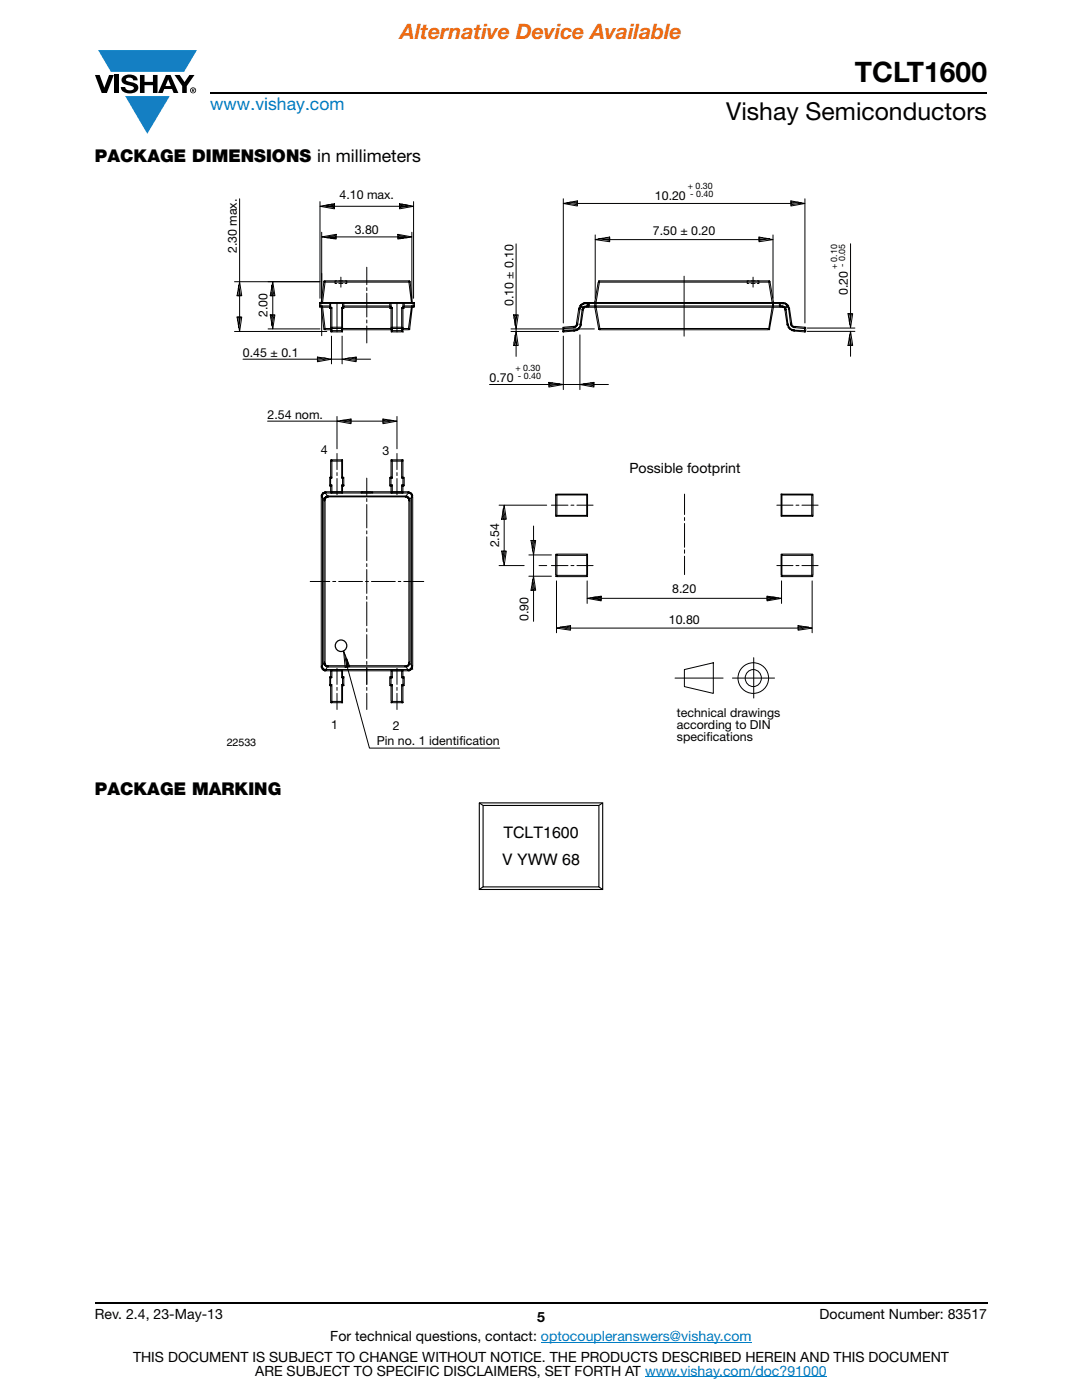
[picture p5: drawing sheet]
<svg xmlns="http://www.w3.org/2000/svg" width="216mm" height="279mm" viewBox="0 0 216 279" stroke-linecap="round" stroke-linejoin="round" font-family="sans-serif">
<g fill="#147fc3">
<path d="M19.6 10h19.7l-2.6 4.3h-1.1h-13.5z"/>
<path d="M25 19.2h8.9l-4.5 7.5z"/>
</g>
<g fill="#000">
<path d="M18.9 15h1l.9 2.5 1-2.5h.9l-1.4 3.6h-1zM22.9 15h.9v3.6h-.9zM24.6 15.3a2.1 2.1 0 0 1 2.8 .3l.1 .4h-.9a.79 .79 0 0 0-.7-.5 .79 .79 0 0 0-.8 .4l.3 .3 1 .2a1.08 1.08 0 0 1 1.2 1 1.08 1.08 0 0 1-1.1 1.2 1.73 1.73 0 0 1-2.4-1.2h.9a.96 .96 0 0 0 .8 .6 .96 .96 0 0 0 .9-.4 1.31 1.31 0 0 0-1.2-.6 1.03 1.03 0 0 1-1.1-.6 1.03 1.03 0 0 1 .2-1.1zM27.9 15h.9v1.3h1.7v-1.3h.9v3.6h-.9v-1.6h-1.7v1.6h-.9zM34.8 15h1.1l.9 1.4 1-1.4h1l-1.5 2.2v1.4h-.9v-1.4z"/>
<path d="M33.6 15.9l.5 1.3h-1.1zM33.1 15l-1.6 3.6h1l.3-.8h1.5l.3 .8h1l-1.6-3.6z"/>
<path d="M38.4 17.8h.2v.2h-.2zM38.3 17.7v.7h.1v-.3l.4 .3-.2-.3 .2-.2-.1-.2z"/>
<path d="M38.1 18a.46 .46 0 0 1 .9 0 .46 .46 0 0 1-.9 0zM37.9 18a.6 .6 0 0 0 1.2 0 .6 .6 0 0 0-1.2 0z"/>
</g>
<path d="M42 18.6h155M18.9 260h178.1" fill="none" stroke="#000" stroke-width=".36"/>
<path d="M107.9 267.9h42.1M128.7 274.8h36.3" fill="none" stroke="#007ec4" stroke-width=".2"/>
<path d="M45.2 36.2h125.5v113.2h-125.5z" fill="#fff"/>
<g fill="none" stroke="#000" stroke-width=".2">
<path d="M47.8 39.7v16.5M112.4 39.7v24.8M160.6 39.7v24.8M47.4 58.3l.2 .7h.2l-.2-1.4v-.7l.4 2.1M47.8 56.2l.4 2.8h-.9zM47.8 59v4.3M54.1 58.3l.1 .7h.2l-.2-1.4 .1-.7 .4 2.1M54.4 56.2l.5 2.8h-1zM54.4 59v3.8M63.8 41.2l2.9-.5v1zM63.8 40.2v19.3M63.8 56.2h-17"/>
<path d="M64.2 47.3l2.9-.5v.9zM64.2 46.3v14.2M64.6 56.1h.2v.2h-.2zM64.6 56.3h.3l-.5 4.1-.3-.1zM64.6 56.1h.3M64.6 56.1h.2l.1 .1zM64.9 56.1h16.7v.2h-16.7zM66.1 40.7l.6 .1v.3l-1.1-.3-.6 .2 1.7 .3v.1l-2.3-.3M66.7 41.2h13M67.1 46.9l-2.3 .5h.6l1.7-.2v.2l-1.1 .1h1.1M67.1 47.3h12.3M67.2 56.1h-.4v.5h.4"/>
<path d="M68 55.3v2M68.8 56.1h.4v.5h-.4M73.2 53.3v3.5M73.2 57.4v.6M73.2 58.5v4.8M79.4 46.9l2.3 .5h-.6l-1.7-.2v.2l1.1 .1h-1.1M79.4 46.8l2.8 .5-2.8 .4zM79.7 40.7l2.8 .5-2.8 .5zM80.3 40.7l-.6 .1v.3l1.1-.3 .6 .2-1.7 .3v.1l2.3-.3M81.6 56.1h.2v.2M81.6 56.3h.2l.5 4-.2 .1zM81.7 56.1l.1 .1v.1z"/>
<path d="M81.7 56.1h.1l-.2 .1zM82.2 46.3v13.2M82.5 40.2v19.3M103 48.7v14M112.4 40.6l2.8-.5v1zM114.5 40.3l.7 .1v.2l-1.4-.2-.7 .1 2.1 .4M115.2 40.6h42.6M118.8 47.8l2.9-.5v.9zM118.8 46.9v12.6M119.4 56.3h.2l-.7 4.1-.2-.1zM119.4 56.1h.1M119.4 56.1h.2l-.1 .1"/>
<path d="M119.4 56.1l.1 .1M119.4 56.1h.2M119.4 56.1v.2M119.5 56.1l-.1 .2zM119.6 56.1h33.8v.2h-33.8zM120.9 47.4l.8 .2v.2l-1.5-.2h-.8l2.3 .4M121.7 47.8h29.7M136.5 55.1v12M149.4 56.1h-.3v.5h.3M150.3 55.3v2M151.1 56.1h.3v.5h-.3M151.4 47.3l2.8 .5-2.8 .4z"/>
<path d="M152.1 47.4l-.7 .2v.2l1.4-.2h.8l-2.2 .4M153.4 56.1h.2M153.4 56.3h.3l.6 4-.2 .1zM153.5 56.1l.1 .1v.1zM153.5 56.1h.2l-.3 .1zM153.6 56.1v.2M154.2 46.9v12.6M157.8 40.1l2.8 .5-2.8 .5zM158.5 40.3l-.7 .1v.2l1.4-.2 .7 .1-2.1 .4M169.7 48.7v14M46.8 66.2h18.4M47.3 63.3h.9l-.4 2.9z"/>
<path d="M48 63.3l-.4 2.1v-.7l.2-1.4h-.2l-.2 .7M48.5 71.7h14.8M53.5 65.6h10.3M53.9 62.8h1l-.5 2.8zM54.7 62.8l-.4 2.2-.1-.8 .2-1.4h-.2l-.1 .7M63.3 71.3l2.8 .4-2.8 .5zM63.8 60.4v.1zM63.8 60.4h.1M63.8 61.1l.1 .2zM63.8 61.1h.2l-.1 .2zM63.8 60.6h.2v.5h-.2zM64 60.4h18.4v.1h-18.4z"/>
<path d="M64 61.1h1.8v.2h-1.8zM64 71.3l-.7 .1v.3l1.4-.3 .8 .2-2.2 .3M64.1 61.1h.3l-.3 .1zM64.1 61.3l.3-.1 .5 4.4h-.3zM64.1 60.5h.3zM64.2 61.1h.1M64.2 61.1v5.9M64.6 65.7l.3-.1-.1 .2zM64.6 65.6h.2v.2zM64.9 65.6h1.1v.2h-1.1zM65.8 60.5h.2v.8h-.2zM65.8 60.4h.2"/>
<path d="M65.8 61.6h.2M65.8 61.4l.1-.1v.3zM65.8 60.4l.2 .1zM65.8 61.5l.2 .1zM65.9 61.1v.2zM66 61.6h.2v4.4h-.2zM66 61.5l.1-.2 .1 .1zM66 66.2h.2zM66 65.4l.1-.1v.3zM66 61.3v.3v-.3M66.1 66v.2h-.1zM66.1 65.6v.2z"/>
<path d="M66.1 71.7h2.2M66.1 67.1v5.5M66.2 66h2v.2h-2zM66.2 65.3h2v.3h-2zM67.2 60.4v5.8M68.2 65.6l.1 .2zM68.2 61.6h.1v4.4h-.1zM68.2 61.4l.1-.1v.2zM68.2 61.4l.1-.1v.3zM68.3 66.2h.1M68.3 65.3v.3zM68.3 67.1v5.5"/>
<path d="M68.3 71.7l2.8-.4v.9zM68.3 65.6h9.7v.2h-9.7zM68.3 65.3v.3M68.3 60.6h.3v.7h-.3zM68.3 61.3v.3v-.3M68.4 61.1l.1 .2-.2-.2zM68.4 60.4l.2 .1h-.3zM68.4 60.4h.2M68.5 61.5l.1 .1zM68.5 61.6h.1M68.6 61.1h9.2v.2h-9.2zM70.4 71.3l.7 .1v.3l-1.4-.3-.8 .2 2.2 .3"/>
<path d="M71.1 71.7h2.9M73.2 63.9v.6M73.2 65v3.4M77.8 60.5h.2v.8h-.2zM77.8 61.5l.1 .1zM77.8 61.6h.1M77.9 60.4l.1 .1h-.2zM77.9 60.4h.1M77.9 61.1v.2zM78 61.1v.1M78 61.6h.3v4.4h-.3zM78 61.6v-.3v.3"/>
<path d="M78 61.4l.2-.1 .1 .2zM78 66.2h.2zM78 65.3h.2v.3h-.2zM78.1 66.2h.1M78.2 65.6v.2zM78.2 61.3l.1 .3zM78.3 65.6v.1M78.3 66h1.8v.2h-1.8zM78.3 65.3h1.8v.3h-1.8zM78.3 61.4v.2M79.2 60.4v5.8M80.1 61.4l.2-.1v.3h-.2z"/>
<path d="M80.1 65.6h.2v.2zM80.1 61.4l.2-.1 .1 .2zM80.1 61.6h.3v4.4h-.3zM80.3 66.2h.1M80.3 66.2h.1zM80.3 65.3l.1 .3zM80.4 60.4h.2M80.4 60.4l.3 .1zM80.4 60.6h.3v.7h-.3zM80.4 61.3v.3v-.3M80.4 61.1l.1 .2zM80.4 65.6h1.1v.2h-1.1z"/>
<path d="M80.4 65.3v.3M80.5 61.6h.1M80.5 61.5h.2zM80.7 61.1h1.7v.2h-1.7zM81.5 65.6l.3 .1-.2 .1zM81.7 65.6v.2zM82.1 60.5h.3zM82.1 61.2l.2 .1-.5 4.3h-.3zM82.1 61.1h.2M82.1 61.1l.3 .1zM82.4 60.4h.3M82.4 60.4l.3 .1z"/>
<path d="M82.4 61.1l.3 .1-.2 .1zM82.4 60.6h.3v.5h-.3zM82.5 60.4h.2v.1h-.2zM82.5 61.1h.2l-.2 .2zM97.7 76.7h11.8M102 65.6h16.6M102 66.2h9.5M102.5 62.8h.9l-.4 2.8zM102.6 68.3l.1 .7h.3l-.3-1.5 .1-.7 .4 2.2M103 66.2l.4 2.8h-.9zM103 65.6v.6M103 69v2.1"/>
<path d="M103.2 62.8l-.4 2.2-.1-.8 .3-1.4h-.3l-.1 .7M109.5 76.3l2.9 .4-2.9 .5zM110.3 76.4l-.8 .2v.1l1.5-.1h.7l-2.2 .4M112.3 65.3l.1 .1zM112.3 66.2h.2zM112.3 65.6h.2v.4h-.2zM112.4 66l-.1 .2zM112.4 66v.2M112.4 67.1v10.7M112.4 76.7h3.3M112.5 66l1.9-.1v.2l-1.9 .1zM112.5 65.3l1.9-.2v.3l-1.9 .2z"/>
<path d="M114.5 65.9l.2 .2h-.2zM114.5 65.1v.3zM114.5 65.8l.1 .3-.2-.1zM114.5 65.1l-.1 .3zM114.5 65.1v.3M114.5 65.9v.2M114.6 65.1l.1 .3-.1-.3M114.7 65.8l.1 .3zM114.8 65.2l.1 .1zM114.8 65.1l.1 .1-.1-.1M114.9 65.9v.1zM114.9 65.7l.2 .3z"/>
<path d="M114.9 65.1h.1zM114.9 64.9l.2 .2zM115 64.6l.2-.1 .1 .2zM115 64.6l.3 .1-.2 .1zM115 64.7l.3 .1zM115.1 64.6h.2M115.1 64.9l.1 .1zM115.2 65.8l.1 .1zM115.2 65.6h.1l.1 .2zM115.5 61.7h.2l-.2 .1zM115.5 61.7l.2 .1-.4 2.7h-.3zM115.5 65.6v.1z"/>
<path d="M115.5 65.4l.1 .2zM115.5 61.7l.1-.1 .1 .1zM115.5 61.5l.3 .1zM115.5 61.3l.2 .1zM115.5 61.7h.2M115.6 61.2l.2 .1zM115.6 65.4h.1M115.6 65.1l.2 .2zM115.7 61.1h.1zM115.7 64.7l.2-.1 .1 .2zM115.7 64.7l.3 .2zM115.7 61h.2l-.1 .1z"/>
<path d="M115.7 64.9l.3 .1zM115.7 66.8v11M115.7 76.7l2.8-.4v.9zM115.8 60.9l.2 .2zM115.8 64.9h.2M115.8 65.1h.1zM115.9 60.8l.1 .1zM116 60.7l.1 .2zM116 61.1l.4 .2-.2 .2-.3-.3zM116.1 60.7h.1M116.1 61.7l.3 .1-.2 .1zM116.1 61.7h.2"/>
<path d="M116.1 61.9h.3l-.4 2.8-.2-.1zM116.2 60.6l.2 .1-.1 .1zM116.2 61.7h.3zM116.2 61.5l.2 .1zM116.3 61.7l.1 .1-.1-.1h-.2h.3M116.4 60.6h.1M116.4 61.5l-.1 .1 .3-.1-.1-.1-.1 .2M116.4 61.2l.2 .1zM116.4 61.3l.2 .2zM116.5 60.5l.1-.1v.2zM116.6 60.4l.1 .1zM116.6 61.4v-.3v.3"/>
<path d="M116.6 61.1h.1v.1zM116.8 60.4v.2zM116.8 61.1l.1 .2zM116.9 60.4l.1 .2zM116.9 61.1l.1 .2zM117 60.4l.1 .2zM117 61.1v.2zM117.1 60.4h1.6v.2h-1.6zM117.1 61.1h1.6v.2h-1.6zM117.1 60.4v.2M117.1 61.1v.1M117.2 60.8l.3-.1 .1 .4h-.4z"/>
<path d="M117.2 61.1l.3 .1-.2 .1zM117.2 60.4l.3 .1zM117.2 60.6h.3v.5h-.3zM117.2 60.4h.3M117.6 60.8h-.4v.3h.3M117.8 76.4l.7 .2v.1l-1.3-.1h-.8l2.1 .4M118.5 76.7h2.9M118.7 60.4h.1M118.7 60.6h.2v.5h-.2zM118.7 60.5h.2zM118.7 61.3l.2-.1 .8 4.4h-.3zM118.7 61.1h.1"/>
<path d="M118.7 61.1l.1 .2zM118.7 60.4l.1 .2zM118.8 60.4l.1 .1-.1 .1zM118.8 61.1h.1l-.1 .2zM118.8 61.1v.1M118.8 60.4v.2M118.9 61.1h35.3v.2h-35.3zM118.9 60.4h35.3v.2h-35.3zM119.4 65.7l.3-.1-.1 .2zM119.4 65.6h.2v.2zM119.7 65.6h33.6v.2h-33.6zM153.5 65.6v.2z"/>
<path d="M153.6 65.6v.1M154.1 61.2l.2 .1-.7 4.3h-.2zM154.2 61.1h.1M154.2 61.1h.1v.1zM154.2 60.4h.1M154.2 60.6h.1v.5h-.1zM154.2 60.4v.2zM154.2 61.1v.2zM154.2 61.1v.2M154.2 60.4l.1 .1zM154.2 60.4v.2M154.3 60.4h1.6v.1h-1.6z"/>
<path d="M154.3 61.1h1.6v.2h-1.6zM155.5 60.6h.3v.5h-.3zM155.5 61.1l.3 .1-.1 .1zM155.6 60.4l.2 .1h-.3zM155.6 60.4h.2M155.9 61.1h.2l-.1 .2zM155.9 60.4l.1 .2zM156 60.4l.2 .1-.1 .1zM156 61.1h.2l-.2 .2zM156.1 60.4v.2M156.1 61.1v.1M156.2 61.1l-.1 .2z"/>
<path d="M156.2 60.4v.2zM156.4 61.4l.1-.3-.1 .3M156.4 60.5h.1M156.4 61.1l-.1 .1zM156.5 60.4v.1l-.1 .1zM156.5 61.5l.2-.2zM156.5 61.3h.1M156.6 61.7h.3zM156.6 61.7h.1M156.6 61.7h.2zM156.6 61.9h.3l.3 2.7-.2 .1zM156.6 61.3l.4-.2 .2 .1-.4 .3z"/>
<path d="M156.6 61.5l-.1-.1 .1 .2M156.7 61.6l.1-.1zM156.7 60.5l-.1 .1zM156.8 60.6l-.1 .2zM156.8 61.7l-.2 .1 .1 .1 .2-.2M156.9 60.9l.2-.2zM156.9 60.7l.1-.1zM157 64.9h.2M157 64.8l.3-.1-.1 .2zM157.1 60.9h.1M157.1 64.9l.3 .1zM157.1 64.6l.2 .1-.3 .1z"/>
<path d="M157.1 61h.2v.1zM157.2 61.3l.2-.1zM157.2 61.1h.2zM157.2 60.9l.1 .1-.2 .1h-.1zM157.2 65l-.1 .1zM157.2 65.2h.3zM157.3 61.6l.3-.1zM157.3 61.7h.3l-.1 .1zM157.4 65.4h.1M157.4 61.4l.1-.1zM157.4 61.7h.1M157.4 61.8l.2-.1 .4 2.8h-.3z"/>
<path d="M157.4 61.6l.2 .1h-.3zM157.4 65.6l.2-.2zM157.6 65.6h.1M157.7 64.7l.3-.1-.1 .2zM157.8 65.6l-.1 .2-.1-.1zM157.8 65.9l.1-.1zM157.8 64.8l.2-.1zM157.8 64.6h.2M157.8 64.5l.2 .1-.3 .1zM157.9 64.9h.1M158.1 66v-.1zM158.1 65.7l-.2 .3z"/>
<path d="M158.1 64.9l-.2 .1zM158.1 65l-.1 .1zM158.2 65.3l.1-.1zM158.2 65l-.1 .2 .1-.2M158.3 65.8l-.1 .3zM158.4 65.9l.1 .2-.2-.1zM158.4 65.1v.3v-.3M158.5 65.1v.3M158.5 65.1v.3zM158.5 65.8l.1 .3zM158.5 65.8v.3M158.6 65.9l1.9 .1v.2l-1.9-.1z"/>
<path d="M158.6 65.1l.1 .2-.2 .1zM158.7 65.1l1.8 .2v.3l-1.8-.2zM160.5 65.3l.3 .1zM160.5 65.6h.3v.4h-.3zM160.6 65.3l.2 .1-.1 .2zM160.6 66l.2 .2h-.1zM161.1 66.1h9.5M161.1 65.5h9.5M169.2 62.6h.9l-.4 2.8zM169.3 68.3l.2 .6h.2l-.2-1.4v-.7l.4 2.1M169.7 66.1l.4 2.8h-.9zM169.7 68.9v2.2"/>
<path d="M169.9 62.6l-.4 2.1v-.7l.2-1.4h-.2l-.2 .7M53.4 84h13.8M64.1 98.9l.3 .1zM64.1 99.2h.3v33.7h-.3zM64.1 99h.3l-.2 .2zM64.1 98.9h.3zM64.1 99h.3M64.1 98.7l.2 .1zM64.3 98.5l.1 .1zM64.4 99.2l.2 .4M64.4 98.4l.1 .2zM64.4 98.3l.1 .2z"/>
<path d="M64.4 98.7l-.2-.1 .2 .1M64.6 99.9h.3v32.3h-.3zM64.6 99.8h.3M64.6 99.8l.2-.1 .1 .1zM64.6 99.7l.3 .1zM64.6 99.8h.3l-.2 .1zM64.7 98.3h.1M64.7 98.5l-.2-.2 .2 .2M64.8 98.3l.2-.2v.3zM64.8 98.1l.1 .4zM64.8 99.3l.1 .1zM64.8 99.6h-.2h.2"/>
<path d="M64.9 98.2v.2M64.9 98.1l.1 .3zM64.9 99.2l.1 .2zM65 99.2h.1M65 99.6l-.3-.2 .3 .2M65 98.6l.3 .3M65 98.1h16.4v.3h-16.4zM65.2 99h.1M65.2 99.3l-.2-.2 .2 .2M65.2 99v.2M65.3 99l.1 .2zM65.3 99.1l.2-.1v.2z"/>
<path d="M65.5 99v.2zM65.5 99v.2M65.5 99h15.3v.2h-15.3zM65.8 95.4h.2v1.4h-.2zM65.8 96.9h.2M65.8 96.9h.2l-.1 .1zM65.8 95.3h.1zM65.8 96.8l.1 .2zM65.8 95.3h.1M66 98.3l.1-.2v.3zM66 91.9l.1-.1v.2zM66 92h.2v3.3h-.2z"/>
<path d="M66 97h.2v1.1h-.2zM66 95.3v.1v-.1M66 97v-.2v.2M66 98.3h.2M66 91.9l.2-.1zM66 95.3l.2 .1zM66 96.9l.2-.1zM66 98.3l.2 .1zM66.1 95.3l.1 .1zM66.2 98.1h2v.3h-2zM66.2 91.8h2v.2h-2zM67.2 83.1v6.5"/>
<path d="M67.2 84l2.8-.4v1zM67.2 90.5v3.2M67.2 94.3v.6M67.2 95.5v3.2M68.2 96.8l.1 .2zM68.2 92h.1v3.3h-.1zM68.2 97h.1v1.1h-.1zM68.2 98.3h.1M68.2 91.8l.1 .1zM68.2 95.3l.1 .1zM68.2 96.8l.1 .1zM68.3 98.1v.3z"/>
<path d="M68.3 98.2v.2M68.3 95.4v-.1v.1M68.3 97v-.2v.2M68.3 91.8v.2M68.3 95.4h.3v1.4h-.3zM68.3 96.9h.3l-.1 .1zM68.5 95.3h.1zM68.5 96.8v.2zM68.5 95.3h.1M68.6 96.8v.1h-.3M69.4 83.7l.6 .2v.1l-1.4-.1-.7 .1 2.1 .3M70 84h6.4"/>
<path d="M72 98.3l.2-.2v.3zM72.2 98.1v.3M72.3 98.1h1.8v.3h-1.8zM73.2 95.4v3.5M73.2 99.5v.6M74.3 98.1l.1 .3zM76.4 83.6l2.8 .4-2.8 .6zM77.1 83.7l-.7 .2v.1l1.4-.1 .7 .1-2.1 .3M77.8 95.3h.2zM77.8 95.4h.2v1.4h-.2zM77.8 96.9h.1v.1zM77.8 97h.1"/>
<path d="M77.8 95.3h.1v.1zM77.9 95.3h.1M78 91.8h.2v.2h-.2zM78 97v-.2v.2M78 92h.3v3.3h-.3zM78 97h.3v1.1h-.3zM78 95.4v-.1v.1M78 98.3h.3M78 91.8l.3 .1zM78 95.3l.3 .1zM78 96.8l.3 .1zM78 98.3l.3 .1z"/>
<path d="M78 98.2l.2-.1v.3h-.2zM78.2 95.3l.1 .1zM78.3 91.8h1.8v.2h-1.8zM78.3 96.8v.2M78.3 95.3v.1M78.3 98.1h1.8v.3h-1.8zM79.2 90.5v3.2M79.2 94.3v.6M79.2 95.5v3.2M79.2 83.1v6.5M80.1 96.8h.2v.2zM80.1 95.3h.2v.1h-.2z"/>
<path d="M80.1 98.3h.3M80.1 91.8l.3 .1zM80.1 95.3l.3 .1zM80.1 96.8l.3 .1zM80.1 92h.3v3.3h-.3zM80.1 97h.3v1.1h-.3zM80.3 98.1l.1 .3zM80.4 97v-.2v.2M80.4 91.8v.2M80.4 96.9h.3l-.2 .1zM80.4 95.4h.3v1.4h-.3zM80.4 95.4v-.1v.1"/>
<path d="M80.4 97h.3M80.4 98.2v.2M80.5 96.8l.2 .1-.2 .1zM80.5 95.3h.1M80.5 95.3h.2zM80.6 96.8v.2M80.8 99.1l.2-.1-.1 .2zM81 99l.1 .2zM81.1 99l-.1 .2zM81.2 99v.2zM81.3 99.3v-.2v.2M81.3 98.6l-.2 .3"/>
<path d="M81.4 98.2l.1-.1v.3zM81.4 99.2h.1M81.5 98.1l.1 .3zM81.5 98.1v.3M81.5 99.8h.3l-.1 .1zM81.5 99.2l-.2 .2zM81.5 99.8l.3-.1zM81.5 99.6l.2-.2-.2 .2M81.5 99.4l.1-.1zM81.6 99.9h.2v32.3h-.2zM81.6 99.8h.2M81.6 98.1v.4z"/>
<path d="M81.7 99.7l.1 .1h-.2zM81.7 98.3l.1-.1zM81.7 99.6h.1M81.8 98.5v-.2v.2M81.9 98.3v.2zM82 98.7l.3-.1-.3 .1M82.1 98.9l.3 .1zM82.1 99.2h.3v33.7h-.3zM82.1 99h.2M82.1 99h.3l-.1 .2zM82.1 98.9h.3zM82.1 98.6l.1-.1z"/>
<path d="M82.1 99.2l-.3 .4M82.1 98.4l-.2 .2zM82.3 98.7l-.1 .1zM110.9 98.6l.1 .1zM110.9 98.8h.2v4.1h-.2zM111.1 98.6h6v.2h-6zM117.1 98.8h.1v4.1h-.1zM117.2 98.6v.1zM136.6 98.6v4.1M155.9 98.8h.1v4.1h-.1zM155.9 98.6h.1M155.9 98.6v.1z"/>
<path d="M156 98.6h6v.2h-6zM162 98.8h.2v4.1h-.2zM162.1 98.6l.1 .1zM61.9 116h3.9M66.4 116h.6M67.6 116h4.7M72.9 116h.6M73.2 100.7v4.7M73.2 105.9v.6M73.2 107.1v4.8M73.2 112.5v.6M73.2 113.7v4.7"/>
<path d="M73.2 119v.6M74.1 116h4.8M79.5 116h.5M80.6 116h4M99.6 112.9h5M99.6 100.8h9.5M100.1 110h.9l-.4 2.9zM100.3 102.9v.7h.3l-.3-1.3 .1-.8 .5 2.1M100.6 100.8l.4 2.8h-.9zM100.6 103.6v6.4M100.9 110l-.5 2.1-.1-.7 .3-1.4h-.3v.8M105.5 115h4.5"/>
<path d="M105.5 110.8h4.5M106 107.9h.9l-.4 2.9zM106.1 117.1l.1 .7h.3l-.3-1.4 .1-.7 .4 2.1M106.5 105v2.9M106.5 110.8v4.2M106.5 117.8v6.2M106.5 115l.4 2.8h-.9zM106.7 107.9l-.4 2.1-.1-.7 .3-1.4h-.3l-.1 .6M107.6 112.9h1.5M110 100.8h3.3M110 112.9h3.3M110.9 110.8h.2v4h-.2z"/>
<path d="M110.9 110.7l.1-.1v.2zM110.9 115l.1 .1zM110.9 102.9l.1 .1zM110.9 102.9h.1M111 115.9v10.4M111.1 110.6h6v.2h-6zM111.1 114.8h6v.3h-6zM111.1 102.9h6v.1h-6zM113.9 100.8h.6M113.9 112.9h.6M115.1 100.8h3.2M115.1 112.9h3.2"/>
<path d="M117.1 110.8h.1v4h-.1zM117.2 110.6v.2zM117.2 115v.1zM117.2 102.9h.1M117.2 119.4l2.8-.4v.9zM117.2 115.9v4.5M119.4 119.1l.6 .1v.1l-1.1-.1h-.6l1.7 .4v.1l-2.3-.4M120 119.4h33.1M136.6 103.3v.6M136.6 104.5v4.7M136.6 109.7v.7M136.6 111v3.7"/>
<path d="M153.1 119l2.8 .4-2.8 .5zM153.7 119.1l-.6 .1v.1l1.1-.1h.6l-1.7 .4v.1l2.2-.4M155 112.9h3.2M155 100.8h3.2M155.9 110.8h.1v4h-.1zM155.9 110.6v.2zM155.9 115v.1zM155.9 102.9v.1zM155.9 102.9h.1M155.9 115.9v4.5M156 110.6h6v.2h-6zM156 114.8h6v.3h-6z"/>
<path d="M156 102.9h6v.1h-6zM158.8 112.9h.6M158.8 100.8h.6M160 112.9h3.2M160 100.8h3.2M162 110.8h.2v4h-.2zM162.1 110.6l.1 .2h-.1zM162.1 115h.1zM162.1 102.9h.1M162.1 115.9v10.4M64.1 133l.3 .1-.2 .1zM64.1 133h.3z"/>
<path d="M64.1 133.2l.3-.1zM64.1 133.1h.3M64.3 133.3h-.2h.2M64.4 133.4l-.1 .1zM64.4 133.6l.1-.2zM64.4 133.3l-.2 .1 .2-.1M64.5 133.6l-.1 .1zM64.6 132.3l.3 .1zM64.6 132.4l-.2 .4M64.6 132.4l.3-.1zM64.6 132.3h.3zM64.6 132.5h.2z"/>
<path d="M64.7 132.2h.1M64.7 133.5l-.2 .3 .2-.3M64.7 133.7v.2zM64.9 132.8h.1M64.9 133.7v.2M64.9 132.9l.1-.2zM64.9 133.6l-.1 .3zM65 133.6l-.1 .3-.1-.1zM65 132.6l-.3 .1 .3-.1M65 133.6v.3h-.1zM65 133.6h16.4v.3h-16.4zM65 132.9h.1"/>
<path d="M65.2 132.9l-.2 .1 .2-.1M65.2 133h.1M65.3 133.2l-.3 .3M65.4 132.9l-.1 .2zM65.5 132.9l-.1 .2-.1-.1zM65.5 132.9v.2zM65.5 132.9h15.3v.2h-15.3zM65.5 132.9v.1M65.8 135.3h.2v1.3h-.2zM65.8 136.8h.2zM65.8 135.1h.2zM65.8 135.1l.1 .2z"/>
<path d="M66 136.8h.2v3.2h-.2zM66 133.9h.2v1.2h-.2zM66 136.6v.2v-.2M66 135.1v.2v-.2M66.1 133.6v.3l-.1-.1zM66.1 136.7h.1M66.1 135.2h.1M66.1 140v.2h-.1zM66.1 136.6l.1 .2zM66.1 135.1v.2zM66.1 133.6l.1 .2h-.2zM66.2 133.6h2v.3h-2z"/>
<path d="M66.2 140h2v.2h-2zM67.2 133.4v3.2M67.2 137.2v.6M67.2 138.4v3.2M68.2 136.8h.1v3.2h-.1zM68.2 133.9h.1v1.2h-.1zM68.2 135.1l.1 .2zM68.2 136.7h.1M68.2 135.2h.1M68.3 133.6v.3zM68.3 140v.2zM68.3 136.6l-.1 .2z"/>
<path d="M68.3 133.6v.2h-.1zM68.3 133.7v.2M68.3 135.3h.3v1.3h-.3zM68.3 136.8v-.2v.2M68.3 135.1v.2v-.2M68.3 136.8h.3zM68.4 135.1h.2h-.3zM68.5 136.6l.1 .2zM68.5 129.9l1.3 3.1-.9 .2zM68.6 135.1v.1M68.6 136.7v.1M68.8 130.6l.4 2.5h.2l-.2-1.6 .3 1.5"/>
<path d="M69.3 133.1l4.4 16.2h26M73.2 120.1v4.8M73.2 125.5v.6M73.2 126.7v4.7M73.2 132v.6M73.2 133.2v3.4M73.2 137.2v.6M73.2 138.4v3.2M77.8 135.3h.2v1.3h-.2zM77.8 136.8h.2zM77.9 135.1v.2l-.1-.2zM77.9 135.1h.1h-.2z"/>
<path d="M78 133.9h.3v1.2h-.3zM78 135.1l.3 .1-.1 .1zM78 133.7l.2-.1 .1 .2zM78 136.8h.3v3.2h-.3zM78 135.3v-.2v.2M78 136.7h.3v.1M78 136.7l.2-.1 .1 .2zM78 133.7l.2-.1v.3h-.2zM78 136.8v-.2v.2M78.2 135.1v.2zM78.2 136.6l.1 .2zM78.3 140h1.8v.2h-1.8z"/>
<path d="M78.3 135.1v.1h-.3M78.3 133.6h1.8v.3h-1.8zM79.2 133.4v3.2M79.2 137.2v.6M79.2 138.4v3.2M80.1 135.1h.2v.2zM80.1 133.7l.2-.1 .1 .2zM80.1 135.2h.2M80.1 133.9h.3v1.2h-.3zM80.1 136.7h.3M80.1 136.7l.2-.1 .1 .2zM80.1 136.8h.3v3.2h-.3z"/>
<path d="M80.1 136.7l.2-.1v.2h-.2zM80.3 140l.1 .2zM80.3 133.6l.1 .3zM80.4 135.3v-.2v.2M80.4 133.7v.2M80.4 136.8h.3zM80.4 135.1h.3zM80.4 135.3h.3v1.3h-.3zM80.4 136.8v-.2v.2M80.5 136.6l.2 .2h-.1zM80.6 135.1v.1M80.6 136.7v.1"/>
<path d="M80.9 132.9l.1 .2-.2-.1zM81 132.9l.1 .2zM81.1 133.2l.2 .3M81.2 133v.1zM81.2 132.9l.1 .1-.1-.1M81.4 132.9h.1zM81.4 132.7l.1 .2-.2-.1zM81.5 133.6l.1 .3zM81.5 133.6v.3M81.5 132.3l.2-.1 .1 .1zM81.5 133.6l-.1 .3zM81.5 132.8l.1 .1z"/>
<path d="M81.5 132.6l.2 .1-.2-.1M81.5 132.3l.3 .1zM81.6 132.3h.2zM81.6 132.2h.1M81.6 133.6l.1 .3zM81.7 132.5l.1 .1zM81.7 133.7l.1 .2zM81.8 133.5v.3v-.3M81.8 132.4l.3 .4M81.9 133.6l.1 .1zM81.9 133.4l.2 .2zM82 133.3l.3 .1-.3-.1"/>
<path d="M82.1 133.1h.2M82.1 133h.3l-.2 .2zM82.1 132.9l.3 .2zM82.1 133.4l.1 .1M82.1 133.1l.3 .1zM82.2 133.5h.1M82.2 133.3h.1M111 125.4l2.8-.6v1zM113.2 125l.6 .1v.3l-1.4-.3-.7 .1 2.1 .4M113.8 125.4h45.5M134.7 135.3h9.6M136.6 133.6l5.7-1.3v6.1l-5.7-1.4z"/>
<path d="M146.2 135.3h8.4M150.4 131.3v8M159.3 124.8l2.8 .6-2.8 .4zM159.9 125l-.6 .1v.3l1.4-.3 .7 .1-2.1 .4M66 140.2h.2zM66.1 140.2h.1M68.3 140.1v.1h-.1M78 140.2h.2zM78 140.2h.2M80.4 140.1v.1h-.3"/>
<circle cx="150.3" cy="135.3" r="3.1"/>
<circle cx="150.3" cy="135.3" r="1.65"/>
</g>
<path d="M67.6 56.1h1M68.4 56.6h-1M149.9 56.1h1M150.7 56.6h-1.1" fill="none" stroke="#000" stroke-width=".2" stroke-dasharray=".8 .4"/>
<circle cx="68" cy="128.9" r="1.15" fill="none" stroke="#000" stroke-width=".25"/>
<path d="M95.5 160.1h24.9v17.5h-24.9z" fill="#fff"/>
<path d="M95.6 160.2h24.7v17.3h-24.7zM95.6 160.2l.8 .5M96.4 160.7h23.1v16.3h-23.1zM96.4 177l-.7 .5M119.5 177l.7 .5M120.2 160.2l-.7 .5" fill="none" stroke="#000" stroke-width=".22"/>
<text font-size="5.6" x="170.6" y="16.4">TCLT1600</text>
<text font-size="4.9" x="144.9" y="24">Vishay Semiconductors</text>
<text font-size="4.2" fill="#f06b12" x="79.9" y="7.8">Alternative Device Available</text>
<text font-size="3.5" fill="#007ec4" x="42" y="21.9">www.vishay.com</text>
<g font-size="3.5">
<text x="18.9" y="32.3">PACKAGE DIMENSIONS in millimeters</text>
<text x="18.9" y="158.7">PACKAGE MARKING</text>
</g>
<g font-size="3.2">
<text x="100.4" y="167.2">TCLT1600</text>
<text x="100.2" y="172.6">V YWW 68</text>
</g>
<g font-size="2.8">
<text x="125.6" y="94.5">Possible footprint</text>
<text x="18.9" y="263.3">Rev. 2.4, 23-May-13</text>
<text x="107.2" y="263.8">5</text>
<text x="163.6" y="263.3">Document Number: 83517</text>
<text x="65.9" y="267.7">For technical questions, contact: optocoupleranswers@vishay.com</text>
<text x="26.5" y="271.7">THIS DOCUMENT IS SUBJECT TO CHANGE WITHOUT NOTICE. THE PRODUCTS DESCRIBED HEREIN AND THIS DOCUMENT</text>
<text x="50.9" y="274.6">ARE SUBJECT TO SPECIFIC DISCLAIMERS, SET FORTH AT www.vishay.com/doc?91000</text>
</g>
<g font-size="2.5">
<text x="67.7" y="39.7">4.10 max.</text>
<text x="130.7" y="39.8">10.20</text>
<text x="70.8" y="46.8">3.80</text>
<text x="130.3" y="47">7.50 ± 0.20</text>
<text x="47.3" y="50.6" transform="rotate(-90 47.3 50.6)">2.30 max.</text>
<text x="169.2" y="58.9" transform="rotate(-90 169.2 58.9)">0.20</text>
<text x="53.4" y="63.3" transform="rotate(-90 53.4 63.3)">2.00</text>
<text x="102.5" y="61.1" transform="rotate(-90 102.5 61.1)">0.10 ± 0.10</text>
<text x="48.5" y="71.2">0.45 ± 0.1</text>
<text x="97.7" y="76.2">0.70</text>
<text x="53.4" y="83.5">2.54 nom.</text>
<text x="64" y="90.5">4</text>
<text x="76.3" y="90.7">3</text>
<text x="99.6" y="109.3" transform="rotate(-90 99.6 109.3)">2.54</text>
<text x="134.1" y="118.4">8.20</text>
<text x="105.4" y="124" transform="rotate(-90 105.4 124)">0.90</text>
<text x="133.5" y="124.5">10.80</text>
<text x="135.1" y="143">technical drawings</text>
<text x="66.1" y="145.5">1</text>
<text x="75.2" y="148.8">Pin no. 1 identif</text>
<text x="78.4" y="145.7">2</text>
<text x="91.7" y="148.8">ication</text>
<text x="135.1" y="145.5">according to DIN</text>
<text x="135.1" y="148">specif</text>
<text x="141" y="148">ications</text>
</g>
<text font-size="2.1" x="45.2" y="148.8">22533</text>
<g font-size="1.8">
<text x="137.2" y="37.7">+ 0.30</text>
<text x="137.7" y="39.3">- 0.40</text>
<text x="167.1" y="53.8" transform="rotate(-90 167.1 53.8)">+ 0.10</text>
<text x="168.7" y="53.3" transform="rotate(-90 168.7 53.3)">- 0.05</text>
<text x="102.9" y="74.1">+ 0.30</text>
<text x="103.3" y="75.7">- 0.40</text>
</g>
</svg>
